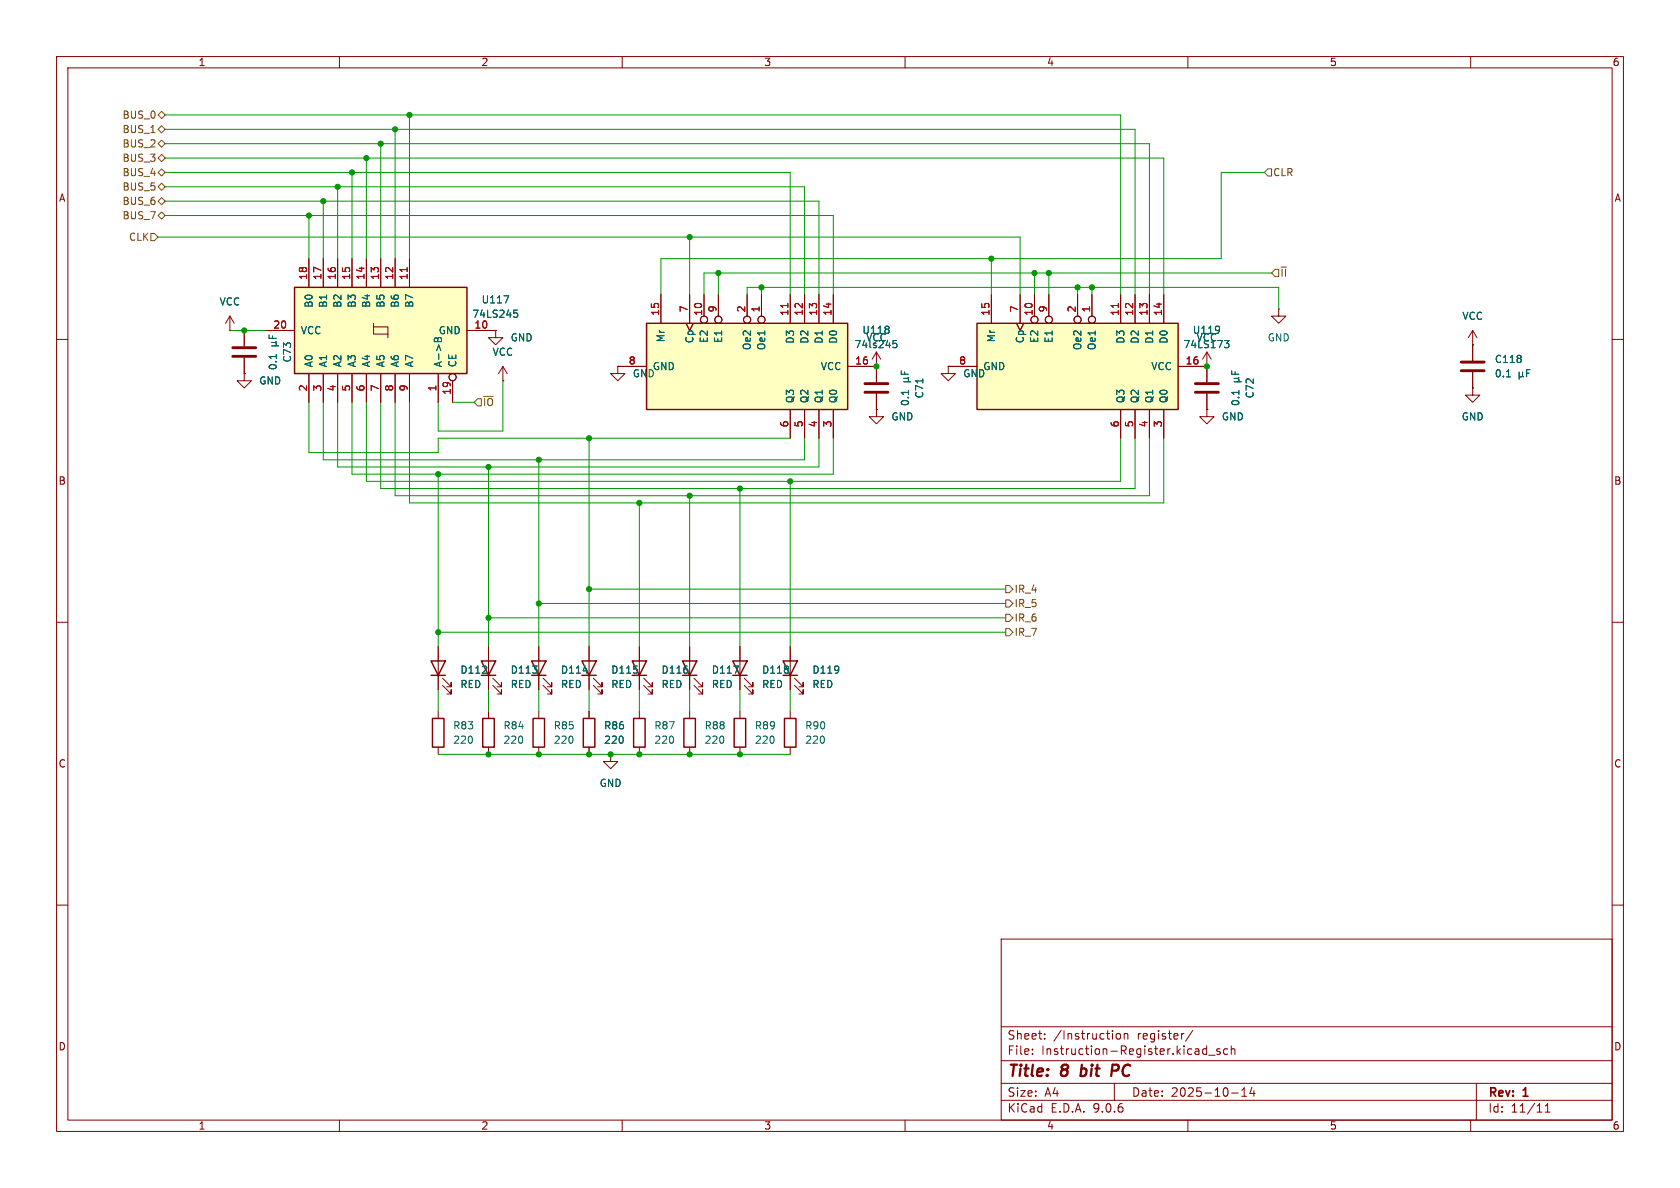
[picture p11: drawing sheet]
<svg xmlns="http://www.w3.org/2000/svg" width="297mm" height="210mm" viewBox="0 0 297 210" stroke-linecap="round" stroke-linejoin="round" font-family="sans-serif">
<g fill="none" stroke="#840000" stroke-width=".18">
<path d="M10 10h277v190h-277zM12 12h273v186h-273zM60 10v2M110 10v2M160 10v2M210 10v2M260 10v2M40.6 58.4h.1M40.6 55.9l-.7 1.3M40.6 55.9l.8 1.3M40.6 55.9v2.5M43.2 58.4v2.8"/>
<path d="M87.6 58.4v1.3h1.3l-1.3 1.3-1.2-1.3h1.2M87.6 58.4h.1M10 60h2M43.2 66v1.3h1.2l-1.2 1.3-1.3-1.3h1.3M43.2 66h.1M43.2 63.2v2.8M109.2 64.8v1.2h1.3l-1.3 1.3-1.3-1.3h1.3M109.2 64.8h.1M213.4 64.8v2.8M213.4 69.6v2.8M260.3 68.6v1.3h1.3l-1.3 1.2-1.2-1.2h1.2M260.3 68.6h.1"/>
<path d="M285 60h2M10 110h2M130.8 114.3v7.6M131.6 119.9l1.5 1.5v-.7v.7h-.8M139.7 114.3v7.6M140.5 119.9l1.5 1.5v-.7v.7h-.8M285 110h2M86.4 125.7v1.3M86.4 132.1v1.3M130.8 125.7v1.3M130.8 132.1v1.3M131.6 121.2l1.5 1.5v-.8v.8h-.8"/>
<path d="M139.7 125.7v1.3M139.7 132.1v1.3M140.5 121.2l1.5 1.5v-.8v.8h-.8M10 160h2M177 166h108v32h-108zM285 160h2M60 198v2M110 198v2M160 198v2M177 194.5h108M177 191.5h108M177 187.5h108"/>
<path d="M177 181.5h108M182.5 186.3v.1M182.5 185.5v.1M184.7 183.6v.1M184.7 182.8v.1M197 191.5v3M197.5 182.8l.3-.1 .3 .3v.4l-.3 .3-.3-.1-.2-.2v-.4zM198.7 182.8l.3-.1 .3 .1 .1 .9M198.7 182.7v1M210 198v2M210.9 182.1l-1.3 2M212.6 186.1l.3 .3 .4-.1"/>
<path d="M213.3 184.9v1.5M213.3 185.5l-.4-.1-.3 .3M213.7 186.5h1.1M215.7 185.5l-.4-.1-.2 .2 .1 .2 .5 .2v.3h-.6M217 185.5l-.4-.1-.3 .3v.4l.2 .2h.5M217.7 185.5l.2-.1 .3 .1 .1 .9M217.7 184.9v1.5M217.7 193.2h1.2M219.5 193.8h.9M219.5 192.7l.5-.4v1.5M221.3 192.2l-.3 1.1h.9M221.7 192.8v1"/>
<path d="M260 198v2M261 191.5v6.5M273.2 196.6h.8M273.2 195.5l.4-.4v1.5"/>
</g>
<path d="M191 190.1l.2 .1M191.3 188.2l-.3 2M197.5 188.2h-.8l-.3 2M197.5 189.2l-.9 .1" fill="none" stroke="#840000" stroke-width=".4"/>
<path d="M41.1 61.5h4.1M41.1 63h4.1M211.3 67.8h4.1M211.3 69.3h4.1" fill="none" stroke="#840000" stroke-width=".51"/>
<g fill="none" stroke="#006464" stroke-width=".18">
<path d="M47.6 59.2v.6h1.2M48.2 59.4v.4M48 61.1h1.3M48 60.5h.7M48.7 60.5l.1 .2v.3l-.1 .1M48.8 62.7v.7M48.8 60.4l-.1 .1M217.7 65.6v.6h1.3M218.2 67.5h1.2M218.2 66.9h.6M218.4 65.7v.5M218.8 66.9l.2 .2v.2l-.2 .2"/>
<path d="M219 69v.7M219 66.7l-.2 .2"/>
</g>
<path d="M129.5 116.8h2.6l-1.3 2.6zM129.5 119.4h2.6M138.4 116.8h2.6l-1.3 2.6zM138.4 119.4h2.6M85.3 127h2.1v5.1h-2.1zM129.8 127h2v5.1h-2zM138.7 127h2v5.1h-2z" fill="none" stroke="#840000" stroke-width=".25"/>
<path d="M52.1 50.8h30.4v15.2h-30.4z" fill="#ffffc2"/>
<g fill="none" stroke="#840000" stroke-width=".18">
<path d="M47 58.4h5.1M54.6 45.7v5.1M57.1 45.7v5.1M59.7 45.7v5.1M62.2 45.7v5.1M64.8 45.7v5.1M66 57.2v.6h2.6v1.9M66 57.8v1.3h2.6M67.3 45.7v5.1M69.8 45.7v5.1M72.4 45.7v5.1M82.5 58.4h5.1"/>
<path d="M226.1 54.6v1.3h1.2l-1.2 1.3-1.3-1.3h1.3M226.1 54.6h.1M260.3 58.4l-.7 1.3M260.3 58.4l.8 1.3M260.3 58.4v5.4M54.6 66v5.1M57.1 66v5.1M59.7 66v5.1M62.2 66v5.1M64.8 66v5.1M67.3 66v5.1M69.8 66v5.1"/>
<path d="M72.4 66v5.1M77.5 66v5.1M80 67.3v3.8M88.9 67.3h.1M88.9 64.8l-.8 1.2M88.9 64.8l.8 1.2M88.9 64.8v2.5M213.4 72.4v1.3h1.2l-1.2 1.2-1.3-1.2h1.3M213.4 72.4h.1M260.3 61h.1M260.3 65.8v2.8M95.2 114.3v7.6"/>
<path d="M96 119.9l1.5 1.5v-.7v.7h-.7M104.1 114.3v7.6M104.9 119.9l1.5 1.5v-.7v.7h-.7M77.5 125.7v1.3M77.5 132.1v1.3M96 121.2l1.5 1.5v-.8v.8h-.7M104.9 121.2l1.5 1.5v-.8v.8h-.7"/>
<circle cx="80" cy="66.7" r=".63"/>
</g>
<path d="M52.1 50.8h30.4v15.2h-30.4zM94 116.8h2.5l-1.3 2.6zM94 119.4h2.5M102.9 116.8h2.5l-1.3 2.6zM102.9 119.4h2.5M76.5 127h2v5.1h-2z" fill="none" stroke="#840000" stroke-width=".25"/>
<g fill="none" stroke="#006464" stroke-width=".18">
<path d="M77 59.7l-.2 .3v.4h1.2v-.5M77.3 59.8l.1 .2M77.4 60v.4M77.4 59.8v.2M89.1 52.3h.8l-.5 1.3M90.9 54.8h.6M91 55.3h.3l.2 .2v.5l-.5 .1M266.3 66.6h.8M268.6 66.4l.1 .2h.3l.2-.2M268.6 65.8v1.2M269.2 66.4l.2 .2M269.2 65.8v.6"/>
<path d="M269.9 66h.4M270.5 65.3h-.6v1.3M103.1 118.6h.8"/>
</g>
<path d="M72 47.3v.7" fill="none" stroke="#a90000" stroke-width=".18"/>
<path d="M258.3 64h4.1M258.3 65.5h4.1" fill="none" stroke="#840000" stroke-width=".51"/>
<path d="M172.7 57.2h35.6v15.2h-35.6z" fill="#ffffc2"/>
<path d="M172.7 57.2h35.6v15.2h-35.6z" fill="none" stroke="#840000" stroke-width=".25"/>
<g fill="none" stroke="#840000" stroke-width=".18">
<path d="M175.3 52.1v5.1M179.7 57.2l.6 1.2 .7-1.2M180.3 52.1v5.1M182.9 52.1v3.8M185.4 52.1v3.8M190.5 52.1v3.8M193 52.1v3.8M198.1 52.1v5.1M200.7 52.1v5.1M203.2 52.1v5.1M205.7 52.1v5.1M167.6 64.8h5.1"/>
<path d="M198.1 72.4v5.1M200.7 72.4v5.1M203.2 72.4v5.1M205.7 72.4v5.1M208.3 64.8h5.1M213.4 64.8h.1M213.4 62.2l-.8 1.3M213.4 62.2l.7 1.3M213.4 62.2v2.6M107.9 133.4v1.2h1.3l-1.3 1.3-1.2-1.3h1.2M107.9 133.4h.1"/>
<circle cx="182.9" cy="56.5" r=".63"/>
<circle cx="185.4" cy="56.5" r=".63"/>
<circle cx="190.5" cy="56.5" r=".63"/>
<circle cx="193" cy="56.5" r=".63"/>
</g>
<path d="M197.7 53.6v.8" fill="none" stroke="#a90000" stroke-width=".18"/>
<path d="M215.5 57.8v.8M215.6 58.2l-.1 .1M216.5 60.2h.8l-.5 .5 .4 .1 .1 .4-.3 .3h-.3" fill="none" stroke="#006464" stroke-width=".18"/>
<path d="M114.3 57.2h35.6v15.2h-35.6z" fill="#ffffc2"/>
<g fill="none" stroke="#840000" stroke-width=".25">
<path d="M114.3 57.2h35.6v15.2h-35.6zM76.2 116.8h2.5l-1.2 2.6zM76.2 119.4h2.5M85.1 116.8h2.5l-1.2 2.6zM85.1 119.4h2.5M111.8 116.8h2.5l-1.3 2.6zM111.8 119.4h2.5M120.6 116.8h2.6l-1.3 2.6zM120.6 119.4h2.6M94.2 127h2.1v5.1h-2.1zM103.1 127h2.1v5.1h-2.1zM112 127h2v5.1h-2z"/>
<path d="M120.9 127h2v5.1h-2z"/>
</g>
<g fill="none" stroke="#840000" stroke-width=".18">
<path d="M40.6 58.4h.1M43.2 58.4v2.8M47 58.4h5.1M54.6 45.7v5.1M57.1 45.7v5.1M59.7 45.7v5.1M62.2 45.7v5.1M64.8 45.7v5.1M67.3 45.7v5.1M69.8 45.7v5.1M72.4 45.7v5.1M82.5 58.4h5.1"/>
<path d="M87.6 58.4h.1M116.8 52.1v5.1M121.3 57.2l.6 1.2 .7-1.2M121.9 52.1v5.1M124.5 52.1v3.8M127 52.1v3.8M132.1 52.1v3.8M134.6 52.1v3.8M139.7 52.1v5.1M142.2 52.1v5.1M144.8 52.1v5.1M147.3 52.1v5.1"/>
<path d="M175.3 52.1v5.1M179.7 57.2l.6 1.2 .7-1.2M180.3 52.1v5.1M182.9 52.1v3.8M185.4 52.1v3.8M190.5 52.1v3.8M193 52.1v3.8M198.1 52.1v5.1M200.7 52.1v5.1M203.2 52.1v5.1M205.7 52.1v5.1M43.2 66h.1"/>
<path d="M43.2 63.2v2.8M54.6 66v5.1M57.1 66v5.1M59.7 66v5.1M62.2 66v5.1M64.8 66v5.1M67.3 66v5.1M69.8 66v5.1M72.4 66v5.1M77.5 66v5.1M80 67.3v3.8M88.9 67.3h.1"/>
<path d="M109.2 64.8h.1M109.2 64.8h5.1M139.7 72.4v5.1M142.2 72.4v5.1M144.8 72.4v5.1M147.3 72.4v5.1M149.9 64.8h5M154.9 72.4v1.3h1.3l-1.3 1.2-1.2-1.2h1.2M154.9 72.4h.1M154.9 64.8h.1M154.9 62.2v5.4M154.9 69.6v2.8"/>
<path d="M154.9 62.2l-.7 1.3M154.9 62.2l.8 1.3M167.6 64.8v1.2h1.3l-1.3 1.3-1.2-1.3h1.2M167.6 64.8h.1M167.6 64.8h5.1M198.1 72.4v5.1M200.7 72.4v5.1M203.2 72.4v5.1M205.7 72.4v5.1M208.3 64.8h5.1M213.4 64.8h.1M213.4 72.4h.1"/>
<path d="M213.4 64.8v2.8M213.4 69.6v2.8M260.3 61h.1M260.3 68.6h.1M260.3 61v2.8M260.3 65.8v2.8M77.5 114.3v7.6M78.2 119.9l1.6 1.5v-.7v.7h-.8M86.4 114.3v7.6M87.1 119.9l1.5 1.5v-.7v.7h-.7M95.2 114.3v2.5M95.2 119.4v2.5"/>
<path d="M104.1 114.3v2.5M104.1 119.4v2.5M113 114.3v7.6M113.8 119.9l1.5 1.5v-.7v.7h-.7M121.9 114.3v7.6M122.7 119.9l1.5 1.5v-.7v.7h-.8M130.8 114.3v2.5M130.8 119.4v2.5M139.7 114.3v2.5M139.7 119.4v2.5M78.2 121.2l1.6 1.5v-.8v.8h-.8M87.1 121.2l1.5 1.5v-.8v.8h-.7"/>
<path d="M95.2 125.7v1.3M95.2 132.1v1.3M104.1 125.7v1.3M104.1 132.1v1.3M107.9 133.4h.1M113 125.7v1.3M113 132.1v1.3M113.8 121.2l1.5 1.5v-.8v.8h-.7M121.9 125.7v1.3M121.9 132.1v1.3M122.7 121.2l1.5 1.5v-.8v.8h-.8"/>
<circle cx="124.5" cy="56.5" r=".63"/>
<circle cx="127" cy="56.5" r=".63"/>
<circle cx="132.1" cy="56.5" r=".63"/>
<circle cx="134.6" cy="56.5" r=".63"/>
<circle cx="182.9" cy="56.5" r=".63"/>
<circle cx="185.4" cy="56.5" r=".63"/>
<circle cx="190.5" cy="56.5" r=".63"/>
<circle cx="193" cy="56.5" r=".63"/>
<circle cx="80" cy="66.7" r=".63"/>
</g>
<path d="M72 47.3v.7M139.3 53.6v.8M197.7 53.6v.8" fill="none" stroke="#a90000" stroke-width=".18"/>
<g fill="none" stroke="#006464" stroke-width=".18">
<path d="M47.6 59.2v.6h1.2M48.2 59.4v.4M77 59.7l-.2 .3v.4h1.2v-.5M77.3 59.8l.1 .2M77.4 60v.4M77.4 59.8v.2M89.1 52.3h.8l-.5 1.3M90.9 54.8h.6M91 55.3h.3l.2 .2v.5l-.5 .1M157.1 57.8v.3M157.1 58.3l.1 .4M215.5 57.8v.8"/>
<path d="M215.6 58.2l-.1 .1M48 61.1h1.3M48 60.5h.7M48.7 60.5l.1 .2v.3l-.1 .1M48.8 62.7v.7M48.8 60.4l-.1 .1M158.5 60.2h-.6l-.1 .6 .2-.1h.4l.2 .2-.1 .4-.2 .2-.5-.2M159.3 65.6v.6h1.3M159.8 67.5h1.2M159.8 66.9h.6M159.9 65.7v.5M160.4 66.9l.2 .2v.2l-.2 .2"/>
<path d="M160.6 69v.7M160.6 66.7l-.2 .2M163.1 67v.7M216.5 60.2h.8l-.5 .5 .4 .1 .1 .4-.3 .3h-.3M217.7 65.6v.6h1.3M218.2 67.5h1.2M218.2 66.9h.6M218.4 65.7v.5M218.8 66.9l.2 .2v.2l-.2 .2M219 69v.7M219 66.7l-.2 .2M266.3 66.6h.8"/>
<path d="M268.6 66.4l.1 .2h.3l.2-.2M268.6 65.8v1.2M269.2 66.4l.2 .2M269.2 65.8v.6M269.9 66h.4M270.5 65.3h-.6v1.3M103.1 118.6h.8M129.7 117.7h.9l-.6 1.3"/>
</g>
<path d="M152.9 67.8h4.1M152.9 69.3h4.1" fill="none" stroke="#840000" stroke-width=".51"/>
<g fill="none" stroke="#725600" stroke-width=".18">
<path d="M28.6 19.7l.6 .6-.6 .7-.7-.7zM27.9 27.9l.7-.6 .6 .6-.6 .7zM27.9 33l.7-.6 .6 .6-.6 .7zM27.9 30.5l.7-.7 .6 .7-.6 .6zM27.9 38.1l.7-.6 .6 .6-.6 .6zM27.9 25.4l.7-.6 .6 .6-.6 .6zM27.9 35.6l.7-.7 .6 .7-.6 .6zM28.6 22.2l.6 .7-.6 .6-.7-.6zM224.2 29.8h.6v1.3h-.6l-.7-.6zM26.7 41.3h.6l.6 .6-.6 .6h-.6zM225.4 47.6h.7v1.3h-.7l-.6-.6zM226.5 47.2h.9"/>
<path d="M226.7 47.6v1.2M227.3 47.6v1.2M84.5 70.5h.6v1.3h-.6l-.7-.7zM177.8 108.6h.6l.7 .6-.7 .7h-.6zM177.8 111.1h.6l.7 .7-.7 .6h-.6zM177.8 103.5h.6l.7 .6-.7 .7h-.6zM177.8 106h.6l.7 .7-.7 .6h-.6z"/>
</g>
<g fill="none" stroke="#009600" stroke-width=".18">
<path d="M29.2 22.9h171.5v29.2M29.2 35.6h115.6v16.5M29.2 38.1h118.1v14M29.2 33h113v19.1M29.2 30.5h110.5v21.6M29.2 25.4h174v26.7M29.2 20.3h168.9v31.8M29.2 27.9h176.5v24.2M54.6 38.1v7.6M57.1 35.6v10.1M59.7 33v12.7M62.2 30.5v15.2"/>
<path d="M64.8 27.9v17.8M67.3 25.4v20.3M69.8 22.9v22.8M72.4 20.3v25.4M223.5 30.5h-7.6v15.2h-99.1v6.4M27.9 41.9h152.4v10.2M40.6 58.4h6.4M121.9 41.9v10.2M127 48.3v3.8M132.1 52.1v-1.3h94v3.8M134.6 50.8v1.3M175.3 45.7v6.4"/>
<path d="M182.9 48.3v3.8M185.4 48.3v3.8M190.5 50.8v1.3M193 50.8v1.3M224.8 48.3h-100.3v3.8M54.6 71.1v8.9h22.9v-2.5h62.2M57.1 71.1v10.2h85.1v-3.8M59.7 71.1v11.5h85.1v-5.1M62.2 71.1v12.7h85.1v-6.3M64.8 71.1v14h133.3v-7.6M67.3 71.1v15.3h133.4v-8.9M69.8 71.1v16.5h133.4v-10.1"/>
<path d="M72.4 71.1v17.8h133.3v-11.4M80 71.1h3.8M88.9 67.3v8.9h-11.4v-5.1M104.1 77.5v36.8M77.5 83.8v30.5M86.4 82.6v31.7M95.2 81.3v33M113 88.9v25.4M121.9 87.6v26.7M130.8 86.4v27.9M139.7 85.1v29.2M77.5 111.8h100.3"/>
<path d="M86.4 109.2h91.4M95.2 106.7h82.6M104.1 104.1h73.7M77.5 121.9v3.8M77.5 133.4h62.2M86.4 121.9v3.8M95.2 121.9v3.8M104.1 121.9v3.8M113 121.9v3.8M121.9 121.9v3.8M130.8 121.9v3.8M139.7 121.9v3.8"/>
</g>
<g fill="#009600" stroke="#009600" stroke-width=".18">
<circle cx="107.9" cy="133.4" r=".46"/>
<circle cx="113" cy="133.4" r=".46"/>
<circle cx="121.9" cy="133.4" r=".46"/>
<circle cx="130.8" cy="86.4" r=".46"/>
<circle cx="139.7" cy="85.1" r=".46"/>
<circle cx="130.8" cy="133.4" r=".46"/>
<circle cx="95.2" cy="81.3" r=".46"/>
<circle cx="86.4" cy="82.6" r=".46"/>
<circle cx="104.1" cy="77.5" r=".46"/>
<circle cx="104.1" cy="104.1" r=".46"/>
<circle cx="95.2" cy="106.7" r=".46"/>
<circle cx="77.5" cy="83.8" r=".46"/>
<circle cx="67.3" cy="25.4" r=".46"/>
<circle cx="72.4" cy="20.3" r=".46"/>
<circle cx="69.8" cy="22.9" r=".46"/>
<circle cx="57.1" cy="35.6" r=".46"/>
<circle cx="54.6" cy="38.1" r=".46"/>
<circle cx="59.7" cy="33" r=".46"/>
<circle cx="62.2" cy="30.5" r=".46"/>
<circle cx="64.8" cy="27.9" r=".46"/>
<circle cx="43.2" cy="58.4" r=".46"/>
<circle cx="86.4" cy="133.4" r=".46"/>
<circle cx="86.4" cy="109.2" r=".46"/>
<circle cx="77.5" cy="111.8" r=".46"/>
<circle cx="104.1" cy="133.4" r=".46"/>
<circle cx="95.2" cy="133.4" r=".46"/>
<circle cx="193" cy="50.8" r=".46"/>
<circle cx="185.4" cy="48.3" r=".46"/>
<circle cx="190.5" cy="50.8" r=".46"/>
<circle cx="213.4" cy="64.8" r=".46"/>
<circle cx="175.3" cy="45.7" r=".46"/>
<circle cx="182.9" cy="48.3" r=".46"/>
<circle cx="154.9" cy="64.8" r=".46"/>
<circle cx="121.9" cy="41.9" r=".46"/>
<circle cx="113" cy="88.9" r=".46"/>
<circle cx="121.9" cy="87.6" r=".46"/>
<circle cx="134.6" cy="50.8" r=".46"/>
<circle cx="127" cy="48.3" r=".46"/>
</g>
<g font-size="2.8" fill="#840000">
<text x="178" y="190.9">Title:</text>
<text x="187.7" y="190.9">8</text>
<text x="191.9" y="190.9">bit</text>
<text x="198.1" y="190.9">PC</text>
</g>
<g font-size="2.1" fill="#840000">
<text x="178" y="184">Sheet:</text>
<text x="186.2" y="184">/Instruction</text>
<text x="201.1" y="184">register/</text>
<text x="178" y="186.7">File:</text>
<text x="184.1" y="186.7">Instruction-Register.kicad_sch</text>
<text x="178" y="196.9">KiCad</text>
<text x="178" y="194.1">Size:</text>
<text x="184.7" y="194.1">A4</text>
<text x="185.7" y="196.9">E.D.A.</text>
<text x="193.3" y="196.9">9.0.6</text>
<text x="200" y="194.1">Date:</text>
<text x="207" y="194.1">2025-10-14</text>
<text x="263" y="194.3">Rev:</text>
<text x="263" y="196.9">Id:</text>
<text x="267.1" y="196.9">11/11</text>
<text x="269.4" y="194.3">1</text>
</g>
<g font-size="1.8" fill="#840000">
<text x="35" y="11.9">1</text>
<text x="85" y="11.9">2</text>
<text x="135" y="11.9">3</text>
<text x="185" y="11.9">4</text>
<text x="235" y="11.9">5</text>
<text x="285" y="11.9">6</text>
<text x="10.3" y="35.9">A</text>
<text x="285.3" y="35.9">A</text>
<text x="10.3" y="85.9">B</text>
<text x="285.3" y="85.9">B</text>
<text x="10.3" y="135.9">C</text>
<text x="285.3" y="135.9">C</text>
<text x="10.3" y="185.9">D</text>
<text x="285.3" y="185.9">D</text>
<text x="35" y="199.9">1</text>
<text x="85" y="199.9">2</text>
<text x="135" y="199.9">3</text>
<text x="185" y="199.9">4</text>
<text x="235" y="199.9">5</text>
<text x="285" y="199.9">6</text>
</g>
<g font-size="1.8" fill="#725600">
<text x="21.6" y="23.7">BUS_1</text>
<text x="21.6" y="21.2">BUS_0</text>
<text x="21.6" y="28.8">BUS_3</text>
<text x="21.6" y="26.3">BUS_2</text>
<text x="21.6" y="33.9">BUS_5</text>
<text x="21.6" y="31.3">BUS_4</text>
<text x="225" y="31.3">CLR</text>
<text x="21.6" y="39">BUS_7</text>
<text x="21.6" y="36.4">BUS_6</text>
<text x="22.7" y="42.8">CLK</text>
<text x="85.3" y="72">~{IO}</text>
<text x="179.3" y="105">IR_4</text>
<text x="179.3" y="107.5">IR_5</text>
<text x="179.3" y="110.1">IR_6</text>
<text x="179.3" y="112.6">IR_7</text>
</g>
<g font-size="1.8" fill="#a90000">
<text x="54.4" y="49.6" transform="rotate(-90 54.4 49.6)">18</text>
<text x="56.9" y="49.6" transform="rotate(-90 56.9 49.6)">17</text>
<text x="59.4" y="49.6" transform="rotate(-90 59.4 49.6)">16</text>
<text x="62" y="49.6" transform="rotate(-90 62 49.6)">15</text>
<text x="64.5" y="49.6" transform="rotate(-90 64.5 49.6)">14</text>
<text x="67.1" y="49.6" transform="rotate(-90 67.1 49.6)">13</text>
<text x="69.6" y="49.6" transform="rotate(-90 69.6 49.6)">12</text>
<text x="72.1" y="49.6" transform="rotate(-90 72.1 49.6)">11</text>
<text x="48.2" y="58.2">20</text>
<text x="83.8" y="58.2">10</text>
<text x="116.6" y="55.9" transform="rotate(-90 116.6 55.9)">15</text>
<text x="121.7" y="55.3" transform="rotate(-90 121.7 55.3)">7</text>
<text x="124.2" y="55.9" transform="rotate(-90 124.2 55.9)">10</text>
<text x="126.7" y="55.3" transform="rotate(-90 126.7 55.3)">9</text>
<text x="131.8" y="55.3" transform="rotate(-90 131.8 55.3)">2</text>
<text x="134.4" y="55.3" transform="rotate(-90 134.4 55.3)">1</text>
<text x="139.4" y="55.9" transform="rotate(-90 139.4 55.9)">11</text>
<text x="142" y="55.9" transform="rotate(-90 142 55.9)">12</text>
<text x="144.5" y="55.9" transform="rotate(-90 144.5 55.9)">13</text>
<text x="147.1" y="55.9" transform="rotate(-90 147.1 55.9)">14</text>
<text x="175" y="55.9" transform="rotate(-90 175 55.9)">15</text>
<text x="180.1" y="55.3" transform="rotate(-90 180.1 55.3)">7</text>
<text x="182.6" y="55.9" transform="rotate(-90 182.6 55.9)">10</text>
<text x="185.2" y="55.3" transform="rotate(-90 185.2 55.3)">9</text>
<text x="190.2" y="55.3" transform="rotate(-90 190.2 55.3)">2</text>
<text x="192.8" y="55.3" transform="rotate(-90 192.8 55.3)">1</text>
<text x="197.9" y="55.9" transform="rotate(-90 197.9 55.9)">11</text>
<text x="200.4" y="55.9" transform="rotate(-90 200.4 55.9)">12</text>
<text x="202.9" y="55.9" transform="rotate(-90 202.9 55.9)">13</text>
<text x="205.5" y="55.9" transform="rotate(-90 205.5 55.9)">14</text>
<text x="111.1" y="64.5">8</text>
<text x="151.1" y="64.5">16</text>
<text x="169.5" y="64.5">8</text>
<text x="209.5" y="64.5">16</text>
<text x="54.4" y="69.3" transform="rotate(-90 54.4 69.3)">2</text>
<text x="56.9" y="69.3" transform="rotate(-90 56.9 69.3)">3</text>
<text x="59.4" y="69.3" transform="rotate(-90 59.4 69.3)">4</text>
<text x="62" y="69.3" transform="rotate(-90 62 69.3)">5</text>
<text x="64.5" y="69.3" transform="rotate(-90 64.5 69.3)">6</text>
<text x="67.1" y="69.3" transform="rotate(-90 67.1 69.3)">7</text>
<text x="69.6" y="69.3" transform="rotate(-90 69.6 69.3)">8</text>
<text x="72.1" y="69.3" transform="rotate(-90 72.1 69.3)">9</text>
<text x="77.2" y="69.3" transform="rotate(-90 77.2 69.3)">1</text>
<text x="79.8" y="69.9" transform="rotate(-90 79.8 69.9)">19</text>
<text x="139.4" y="75.6" transform="rotate(-90 139.4 75.6)">6</text>
<text x="142" y="75.6" transform="rotate(-90 142 75.6)">5</text>
<text x="144.5" y="75.6" transform="rotate(-90 144.5 75.6)">4</text>
<text x="147.1" y="75.6" transform="rotate(-90 147.1 75.6)">3</text>
<text x="197.9" y="75.6" transform="rotate(-90 197.9 75.6)">6</text>
<text x="200.4" y="75.6" transform="rotate(-90 200.4 75.6)">5</text>
<text x="202.9" y="75.6" transform="rotate(-90 202.9 75.6)">4</text>
<text x="205.5" y="75.6" transform="rotate(-90 205.5 75.6)">3</text>
</g>
<g font-size="1.8" fill="#006464">
<text x="85" y="53.8">U117</text>
<text x="38.7" y="54.2">VCC</text>
<text x="53.1" y="59.3">VCC</text>
<text x="55.5" y="54.5" transform="rotate(-90 55.5 54.5)">B0</text>
<text x="58" y="54.5" transform="rotate(-90 58 54.5)">B1</text>
<text x="60.6" y="54.5" transform="rotate(-90 60.6 54.5)">B2</text>
<text x="63.1" y="54.5" transform="rotate(-90 63.1 54.5)">B3</text>
<text x="65.6" y="54.5" transform="rotate(-90 65.6 54.5)">B4</text>
<text x="68.2" y="54.5" transform="rotate(-90 68.2 54.5)">B5</text>
<text x="70.7" y="54.5" transform="rotate(-90 70.7 54.5)">B6</text>
<text x="73.3" y="54.5" transform="rotate(-90 73.3 54.5)">B7</text>
<text x="77.5" y="59.3">GND</text>
<text x="83.4" y="56.4">74LS245</text>
<text x="152.4" y="59.2">U118</text>
<text x="210.8" y="59.2">U119</text>
<text x="258.4" y="56.7">VCC</text>
<text x="49.1" y="65.5" transform="rotate(-90 49.1 65.5)">0.1</text>
<text x="51.7" y="64.2" transform="rotate(-90 51.7 64.2)">C73</text>
<text x="55.5" y="65" transform="rotate(-90 55.5 65)">A0</text>
<text x="58" y="65" transform="rotate(-90 58 65)">A1</text>
<text x="60.6" y="65" transform="rotate(-90 60.6 65)">A2</text>
<text x="63.1" y="65" transform="rotate(-90 63.1 65)">A3</text>
<text x="65.6" y="65" transform="rotate(-90 65.6 65)">A4</text>
<text x="68.2" y="65" transform="rotate(-90 68.2 65)">A5</text>
<text x="70.7" y="65" transform="rotate(-90 70.7 65)">A6</text>
<text x="73.3" y="65" transform="rotate(-90 73.3 65)">A7</text>
<text x="78.3" y="65" transform="rotate(-90 78.3 65)">A-&gt;B</text>
<text x="80.9" y="65" transform="rotate(-90 80.9 65)">CE</text>
<text x="87" y="63.1">VCC</text>
<text x="90.2" y="60.6">GND</text>
<text x="115.3" y="65.6">GND</text>
<text x="117.7" y="60.6" transform="rotate(-90 117.7 60.6)">Mr</text>
<text x="122.8" y="60.8" transform="rotate(-90 122.8 60.8)">Cp</text>
<text x="125.3" y="60.7" transform="rotate(-90 125.3 60.7)">E2</text>
<text x="127.9" y="60.7" transform="rotate(-90 127.9 60.7)">E1</text>
<text x="132.9" y="62" transform="rotate(-90 132.9 62)">Oe2</text>
<text x="135.5" y="62" transform="rotate(-90 135.5 62)">Oe1</text>
<text x="140.6" y="60.8" transform="rotate(-90 140.6 60.8)">D3</text>
<text x="143.1" y="60.8" transform="rotate(-90 143.1 60.8)">D2</text>
<text x="145" y="65.6">VCC</text>
<text x="145.6" y="60.8" transform="rotate(-90 145.6 60.8)">D1</text>
<text x="148.2" y="60.8" transform="rotate(-90 148.2 60.8)">D0</text>
<text x="151" y="61.8">74ls245</text>
<text x="153" y="60.6">VCC</text>
<text x="173.7" y="65.6">GND</text>
<text x="176.1" y="60.6" transform="rotate(-90 176.1 60.6)">Mr</text>
<text x="181.2" y="60.8" transform="rotate(-90 181.2 60.8)">Cp</text>
<text x="183.7" y="60.7" transform="rotate(-90 183.7 60.7)">E2</text>
<text x="186.3" y="60.7" transform="rotate(-90 186.3 60.7)">E1</text>
<text x="191.4" y="62" transform="rotate(-90 191.4 62)">Oe2</text>
<text x="193.9" y="62" transform="rotate(-90 193.9 62)">Oe1</text>
<text x="199" y="60.8" transform="rotate(-90 199 60.8)">D3</text>
<text x="201.5" y="60.8" transform="rotate(-90 201.5 60.8)">D2</text>
<text x="203.4" y="65.6">VCC</text>
<text x="204.1" y="60.8" transform="rotate(-90 204.1 60.8)">D1</text>
<text x="206.6" y="60.8" transform="rotate(-90 206.6 60.8)">D0</text>
<text x="209.1" y="61.8">74LS173</text>
<text x="211.4" y="60.6">VCC</text>
<text x="224" y="60.6">GND</text>
<text x="264.2" y="64.4">C118</text>
<text x="45.7" y="68.2">GND</text>
<text x="111.8" y="66.9">GND</text>
<text x="140.6" y="71.4" transform="rotate(-90 140.6 71.4)">Q3</text>
<text x="143.1" y="71.4" transform="rotate(-90 143.1 71.4)">Q2</text>
<text x="145.6" y="71.4" transform="rotate(-90 145.6 71.4)">Q1</text>
<text x="148.2" y="71.4" transform="rotate(-90 148.2 71.4)">Q0</text>
<text x="160.9" y="71.9" transform="rotate(-90 160.9 71.9)">0.1</text>
<text x="163.4" y="70.5" transform="rotate(-90 163.4 70.5)">C71</text>
<text x="170.2" y="66.9">GND</text>
<text x="199" y="71.4" transform="rotate(-90 199 71.4)">Q3</text>
<text x="201.5" y="71.4" transform="rotate(-90 201.5 71.4)">Q2</text>
<text x="204.1" y="71.4" transform="rotate(-90 204.1 71.4)">Q1</text>
<text x="206.6" y="71.4" transform="rotate(-90 206.6 71.4)">Q0</text>
<text x="219.3" y="71.9" transform="rotate(-90 219.3 71.9)">0.1</text>
<text x="221.8" y="70.5" transform="rotate(-90 221.8 70.5)">C72</text>
<text x="264.2" y="66.9">0.1</text>
<text x="157.5" y="74.5">GND</text>
<text x="215.9" y="74.5">GND</text>
<text x="258.3" y="74.5">GND</text>
<text x="81.3" y="119.3">D112</text>
<text x="90.2" y="119.3">D113</text>
<text x="99.1" y="119.3">D114</text>
<text x="108" y="119.3">D115</text>
<text x="116.8" y="119.3">D116</text>
<text x="125.7" y="119.3">D117</text>
<text x="134.6" y="119.3">D118</text>
<text x="143.5" y="119.3">D119</text>
<text x="81.3" y="121.8">RED</text>
<text x="90.2" y="121.8">RED</text>
<text x="99.1" y="121.8">RED</text>
<text x="108" y="121.8">RED</text>
<text x="116.8" y="121.8">RED</text>
<text x="125.7" y="121.8">RED</text>
<text x="134.6" y="121.8">RED</text>
<text x="143.5" y="121.8">RED</text>
<text x="80" y="131.7">220</text>
<text x="80" y="129.1">R83</text>
<text x="88.9" y="131.7">220</text>
<text x="88.9" y="129.1">R84</text>
<text x="97.8" y="131.7">220</text>
<text x="97.8" y="129.1">R85</text>
<text x="106.7" y="131.7">220</text>
<text x="106.7" y="129.1">R86</text>
<text x="115.6" y="131.7">220</text>
<text x="115.6" y="129.1">R87</text>
<text x="124.5" y="131.7">220</text>
<text x="124.5" y="129.1">R88</text>
<text x="133.4" y="131.7">220</text>
<text x="133.4" y="129.1">R89</text>
<text x="142.2" y="131.7">220</text>
<text x="142.2" y="129.1">R90</text>
<text x="105.9" y="139.3">GND</text>
</g>
</svg>
